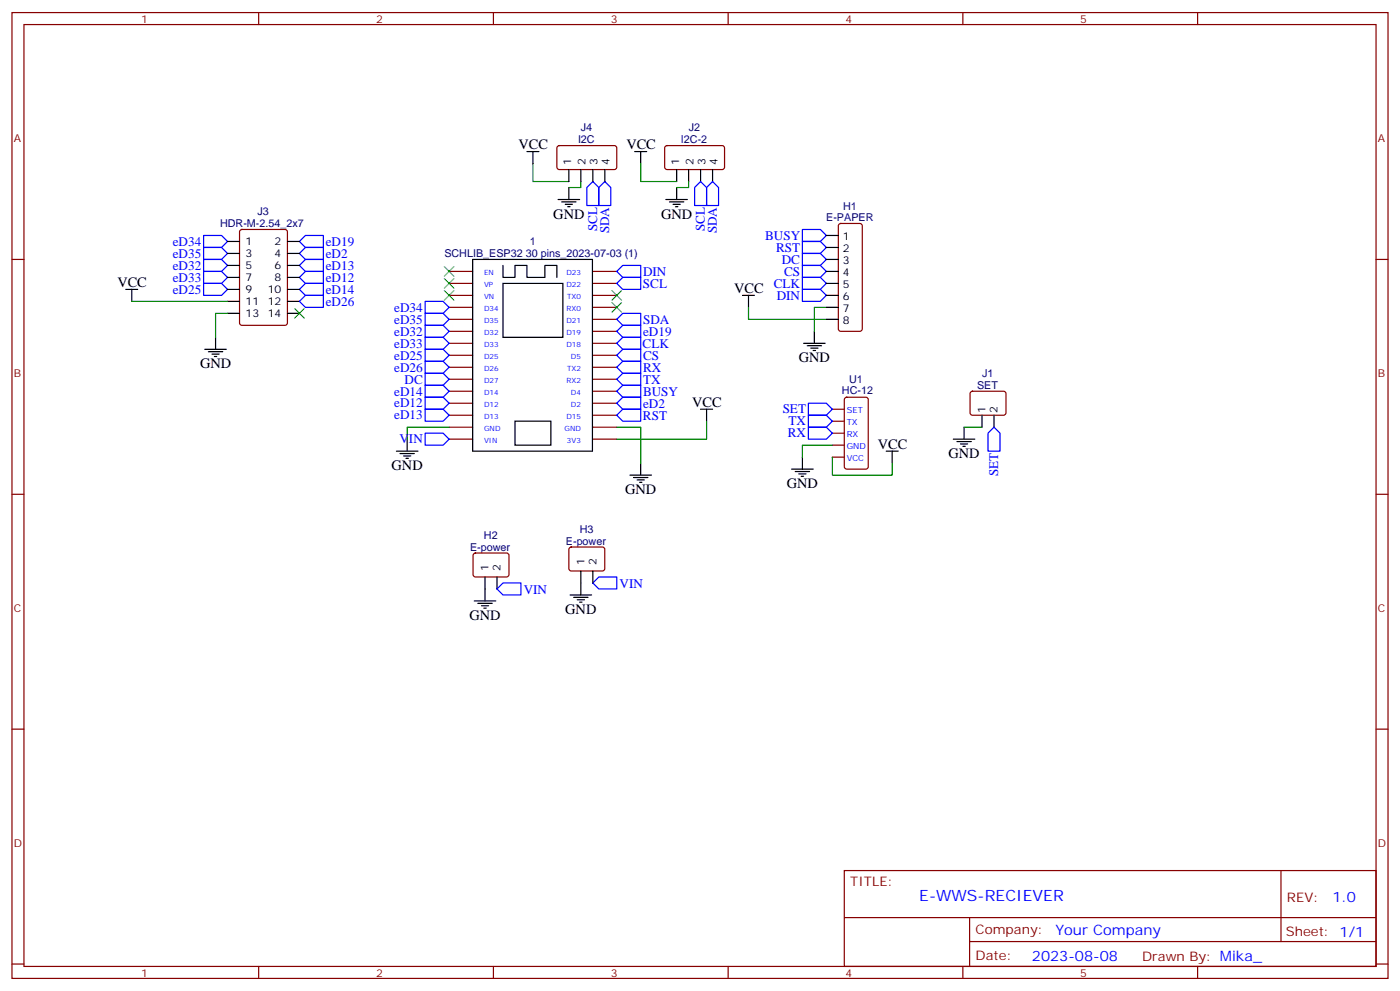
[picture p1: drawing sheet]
<svg xmlns="http://www.w3.org/2000/svg" width="412mm" height="292mm" viewBox="0 0 412 292" stroke-linecap="round" stroke-linejoin="round" font-family="sans-serif">
<g fill="none" stroke="#870000" stroke-width=".35">
<path d="M3.5 3.7h405.4v284.3h-405.4zM7.1 7.2h398.2v277.3h-398.2zM76.2 3.7v3.5M145.3 3.7v3.5M214.5 3.7v3.5M283.6 3.7v3.5M352.8 3.7v3.5M164.3 43.1l.4-.2h16.5l.5 .7-.1 5.9-.6 .4h-16.5l-.5-.7v-5.6zM196 43.1l.5-.2h16.5l.4 .7v5.9l-.7 .4h-16.5l-.4-.7v-5.6zM3.5 76.4h3.6M70.8 67.8l.5-.2h12.7l.6 .4 .1 27.1-.5 .6-12.9 .1-.7-.5v-27zM132.3 79.9h6.9"/>
<path d="M174.7 79.9h7M247.2 66l.4-.2h5.7l.5 .2 .2 .5v30.3l-.2 .5-.5 .2h-5.7l-.4-.2-.3-.5v-30.3zM405.3 76.4h3.6M132.3 83.4h6.9M132.3 87h6.9M132.3 90.5h6.9M132.3 94h6.9M132.3 97.5h6.9M174.7 83.4h7M174.7 87h7M174.7 90.5h7M174.7 94h7"/>
<path d="M174.7 97.5h7M132.3 101.1h6.9M132.3 104.6h6.9M132.3 108.1h6.9M132.3 111.7h6.9M132.3 115.2h6.9M132.3 118.7h6.9M174.7 101.1h7M174.7 104.6h7M174.7 108.1h7M174.7 111.7h7M174.7 115.2h7"/>
<path d="M174.7 118.7h7M248.9 117.2l.5-.3h5.7l.6 .5 .1 20-.5 .7h-5.9l-.6-.4-.1-20zM286 115.4l.5-.2h9.4l.4 .7v5.9l-.7 .4h-9.4l-.4-.7v-5.6zM132.3 122.2h6.9M132.3 125.8h6.9M132.3 129.3h6.9M174.7 122.2h7M174.7 125.8h7M174.7 129.3h7M245.2 134.6h3.5M245.2 131.1h3.5M245.2 127.5h3.5"/>
<path d="M245.2 124h3.5M245.2 120.5h3.5M3.5 145.5h3.6M405.3 145.5h3.6M139.6 163l.5-.2 9.4 .1 .4 .6v5.9l-.7 .5-9.4-.1-.5-.6v-5.7zM167.8 161.2l.5-.2 9.4 .1 .5 .6-.1 6-.7 .4-9.4-.1-.4-.6v-5.7zM3.5 214.7h3.6M405.3 214.7h3.6M248.7 256.3h156.6v28.2h-156.6zM377.3 256.3v20.9M248.7 270.1h156.5M285.6 277.2h119.6"/>
<path d="M285.6 270.1v14.2M3.5 283.8h3.6M76.2 284.5v3.5M145.3 284.5v3.5M214.5 284.5v3.5M283.6 284.5v3.5M352.8 284.5v3.5M405.3 283.8h3.6"/>
</g>
<g fill="none" stroke="#000" stroke-width=".35">
<path d="M155.2 44.6h3.5M157 44.6v3.6M164.4 58.7h6.3M165.5 59.4h4.2M167.6 49.9v3.5M167.6 55.2v3.5M171.1 49.9v3.5M174.6 49.9v3.5M178.2 49.9v3.5M187 44.6h3.5M188.7 44.6v3.6M196.1 58.7h6.4"/>
<path d="M197.2 59.4h4.2M199.3 49.9v3.5M199.3 55.2v3.5M202.8 49.9v3.5M206.4 49.9v3.5M209.9 49.9v3.5M67 71.1h3.6M67 74.6h3.6M67 78.1h3.6M84.7 71.1h3.5M84.7 74.6h3.5M84.7 78.1h3.5"/>
<path d="M139.2 76.4h35.3v56.4h-35.3zM148.2 78.1v3.6h3.5v-3.6h3.5v3.6h5.3v-3.6h3.5v3.6M166.5 60.1h2.1M167.2 60.9h.7M198.3 60.1h2.1M199 60.9h.7M243.4 76.4h3.5M243.4 69.3h3.5M243.4 72.8h3.5M243.4 79.9h3.5M37 85.2h3.6M38.8 85.2v3.5"/>
<path d="M63.5 99.3v3.5M67 81.7h3.6M67 85.2h3.6M67 88.7h3.6M67 92.3h3.6M84.7 81.7h3.5M84.7 85.2h3.5M84.7 88.7h3.5M84.7 92.3h3.5M148.2 83.4h17.6v15.9h-17.6zM218.7 87h3.5M220.5 87v3.5"/>
<path d="M239.9 97.5v3.6M243.4 87h3.5M243.4 83.4h3.5M243.4 90.5h3.5M243.4 94h3.5M60.3 102.8h6.4M61.4 103.5h4.2M62.4 104.2h2.2M63.1 105h.8M236.7 101.1h6.4M237.8 101.8h4.2M238.8 102.5h2.1"/>
<path d="M239.5 103.2h.7M116.8 132.8h6.3M117.8 133.5h4.3M118.9 134.2h2.1M119.6 134.9h.7M119.9 129.3v3.5M151.7 124h10.6v7.1h-10.6zM185.6 139.9h6.3M188.7 136.3v3.6M206.4 120.5h3.5M208.1 120.5v3.5M233.2 138.1h6.3"/>
<path d="M234.2 138.8h4.3M235.3 139.5h2.1M236.4 134.6v3.5M261.1 132.8h3.5M262.8 132.8v3.5M280.8 129.3h6.4M281.9 130h4.2M282.9 130.7h2.1M283.6 131.4h.7M284 125.8v3.5M289.3 122.2v3.6M292.8 122.2v3.6"/>
<path d="M186.6 140.6h4.3M187.7 141.3h2.1M188.4 142h.7M236 140.2h.7M139.7 176.9h6.3M140.8 177.6h4.2M141.8 178.3h2.1M142.5 179h.7M142.9 169.9v7M146.4 169.9v3.5M167.9 175.2h6.4M169 175.9h4.2"/>
<path d="M170 176.6h2.2M170.7 177.3h.7M171.1 168.1v7.1M174.6 168.1v3.5"/>
</g>
<g fill="none" stroke="#008700" stroke-width=".35">
<path d="M157 48.2v5.2h10.6M171.1 53.4v1.8h-3.5M188.7 48.2v5.2h10.6M202.8 53.4v1.8h-3.5M38.8 88.7h28.2M67 92.3h-3.5v7M220.5 90.5v3.5h22.9M243.4 90.5h-3.5v7M132.3 125.8h-12.4v3.5M181.7 125.8h7v10.5M208.1 124v5.3h-26.4M245.2 131.1h-8.8v3.5"/>
<path d="M245.2 134.6v5.3h17.6v-3.6M284 125.8h5.3"/>
</g>
<g fill="none" stroke="#00f" stroke-width=".35">
<path d="M174.6 53.4l1.8 1.8v5.3h-3.5v-5.3zM178.2 53.4l1.7 1.8v5.3h-3.5v-5.3zM206.4 53.4l1.7 1.8v5.3h-3.5v-5.3zM209.9 53.4l1.8 1.8v5.3h-3.6v-5.3zM60 79.9h5.3l1.7 1.8-1.7 1.7h-5.3zM60 76.4h5.3l1.7 1.7-1.7 1.8h-5.3zM60 72.8h5.3l1.7 1.8-1.7 1.8h-5.3zM60 69.3h5.3l1.7 1.8-1.7 1.7h-5.3zM88.2 74.6l1.8-1.8h5.2v3.6h-5.2zM88.2 78.1l1.8-1.7h5.2v3.5h-5.2zM90 69.3h5.2v3.5h-5.2l-1.8-1.7zM181.7 79.9l1.7-1.8h5.3v3.6h-5.3z"/>
<path d="M236.4 67.6h5.3l1.7 1.7-1.7 1.8h-5.3zM236.4 71.1h5.3l1.7 1.7-1.7 1.8h-5.3zM236.4 74.6h5.3l1.7 1.8-1.7 1.7h-5.3zM236.4 78.1h5.3l1.7 1.8-1.7 1.8h-5.3zM60 83.4h5.3l1.7 1.8-1.7 1.8h-5.3zM88.2 85.2l1.8-1.8h5.2v3.6h-5.2zM88.2 81.7l1.8-1.8h5.2v3.5h-5.2zM88.2 88.7l1.8-1.7h5.2v3.5h-5.2zM125.2 88.7h5.3l1.8 1.8-1.8 1.8h-5.3zM125.2 92.3h5.3l1.8 1.7-1.8 1.8h-5.3zM125.2 95.8h5.3l1.8 1.7-1.8 1.8h-5.3zM125.2 99.3h5.3l1.8 1.8-1.8 1.7h-5.3z"/>
<path d="M181.7 83.4l1.7-1.7h5.3v3.5h-5.3zM181.7 94l1.7-1.7h5.3v3.5h-5.3zM181.7 97.5l1.7-1.7h5.3v3.5h-5.3zM236.4 81.7h5.3l1.7 1.7-1.7 1.8h-5.3zM236.4 85.2h5.3l1.7 1.8-1.7 1.7h-5.3zM125.2 109.9h5.3l1.8 1.8-1.8 1.7h-5.3zM125.2 102.8h5.3l1.8 1.8-1.8 1.8h-5.3zM125.2 106.4h5.3l1.8 1.7-1.8 1.8h-5.3zM125.2 113.4h5.3l1.8 1.8-1.8 1.7h-5.3zM125.2 116.9h5.3l1.8 1.8-1.8 1.8h-5.3zM181.7 115.2l1.7-1.8h5.3v3.5h-5.3zM181.7 101.1l1.7-1.8h5.3v3.5h-5.3z"/>
<path d="M181.7 111.7l1.7-1.8h5.3v3.5h-5.3zM181.7 108.1l1.7-1.7h5.3v3.5h-5.3zM181.7 118.7l1.7-1.8h5.3v3.6h-5.3zM183.4 102.8h5.3v3.6h-5.3l-1.7-1.8zM238.1 118.7h5.3l1.8 1.8-1.8 1.7h-5.3zM125.2 120.5h5.3l1.8 1.7-1.8 1.8h-5.3zM125.2 127.5h5.3l1.8 1.8-1.8 1.8h-5.3zM183.4 120.5h5.3v3.5h-5.3l-1.7-1.8zM238.1 125.8h5.3l1.8 1.7-1.8 1.8h-5.3zM238.1 122.2h5.3l1.8 1.8-1.8 1.8h-5.3zM292.8 125.8l1.8 1.7v5.3h-3.6v-5.3zM148.2 171.6h5.3v3.6h-5.3l-1.8-1.8z"/>
<path d="M174.6 171.6l1.8-1.7h5.3v3.5h-5.3z"/>
</g>
<path d="M130.9 78.5l2.8 2.8M133.7 78.5l-2.8 2.8M86.8 90.8l2.8 2.9M89.6 90.8l-2.8 2.9M130.9 85.5l2.8 2.9M130.9 82l2.8 2.8M133.7 85.5l-2.8 2.9M133.7 82l-2.8 2.8M180.3 85.5l2.8 2.9M180.3 89.1l2.8 2.8M183.1 85.5l-2.8 2.9M183.1 89.1l-2.8 2.8" fill="none" stroke="#3c3" stroke-width=".35"/>
<text font-size="4.6" fill="#00f" x="270.8" y="265.3">E-WWS-RECIEVER</text>
<g font-size="4.2">
<text x="152.8" y="43.9">VCC</text>
<text x="184.5" y="43.9">VCC</text>
<text x="163" y="64.4">GND</text>
<text x="194.7" y="64.4">GND</text>
<text x="34.6" y="84.5">VCC</text>
<text x="216.3" y="86.3">VCC</text>
<text x="235.3" y="106.7">GND</text>
<text x="58.9" y="108.5">GND</text>
<text x="203.9" y="119.8">VCC</text>
<text x="258.6" y="132.1">VCC</text>
<text x="279.4" y="134.9">GND</text>
<text x="115.4" y="138.5">GND</text>
<text x="231.8" y="143.8">GND</text>
<text x="184.1" y="145.5">GND</text>
<text x="138.3" y="182.6">GND</text>
<text x="166.5" y="180.8">GND</text>
</g>
<g font-size="4.2" fill="#00f">
<text x="392.5" y="265.6">1.0</text>
<text x="310.9" y="275.1">Your Company</text>
<text x="304" y="282.9">2023-08-08</text>
</g>
<g font-size="3.9" fill="#00f">
<text x="175.9" y="68.1" transform="rotate(-90 175.9 68.1)">SCL</text>
<text x="179.4" y="68.7" transform="rotate(-90 179.4 68.7)">SDA</text>
<text x="207.6" y="68.1" transform="rotate(-90 207.6 68.1)">SCL</text>
<text x="211.2" y="68.7" transform="rotate(-90 211.2 68.7)">SDA</text>
<text x="225.4" y="70.6">BUSY</text>
<text x="50.9" y="75.9">eD35</text>
<text x="50.9" y="72.3">eD34</text>
<text x="96" y="76">eD2</text>
<text x="96" y="72.4">eD19</text>
<text x="228.6" y="74.1">RST</text>
<text x="230.3" y="77.6">DC</text>
<text x="50.9" y="82.9">eD33</text>
<text x="50.9" y="79.4">eD32</text>
<text x="96" y="83">eD12</text>
<text x="96" y="79.5">eD13</text>
<text x="189.4" y="81.3">DIN</text>
<text x="231" y="81.2">CS</text>
<text x="50.9" y="86.4">eD25</text>
<text x="96" y="86.6">eD14</text>
<text x="189.4" y="84.8">SCL</text>
<text x="227.9" y="84.7">CLK</text>
<text x="228.8" y="88.2">DIN</text>
<text x="96" y="90.1">eD26</text>
<text x="116.1" y="91.7">eD34</text>
<text x="116.1" y="95.3">eD35</text>
<text x="189.4" y="95.4">SDA</text>
<text x="116.1" y="98.8">eD32</text>
<text x="189.4" y="98.9">eD19</text>
<text x="116.1" y="102.3">eD33</text>
<text x="116.1" y="105.9">eD25</text>
<text x="189.3" y="102.4">CLK</text>
<text x="189.4" y="106">CS</text>
<text x="116.1" y="109.4">eD26</text>
<text x="119.2" y="112.9">DC</text>
<text x="189.4" y="113">TX</text>
<text x="189.4" y="109.5">RX</text>
<text x="116.1" y="116.4">eD14</text>
<text x="116.1" y="120">eD12</text>
<text x="189.4" y="116.5">BUSY</text>
<text x="116.1" y="123.5">eD13</text>
<text x="189.4" y="123.6">RST</text>
<text x="189.4" y="120.1">eD2</text>
<text x="230.6" y="121.7">SET</text>
<text x="232.3" y="125.3">TX</text>
<text x="117.7" y="130.5">VIN</text>
<text x="232.1" y="128.8">RX</text>
<text x="294" y="140.2" transform="rotate(-90 294 140.2)">SET</text>
<text x="182.5" y="173">VIN</text>
<text x="154.3" y="174.7">VIN</text>
</g>
<g font-size="3.9" fill="#800">
<text x="250.5" y="260.9">TITLE:</text>
<text x="379.1" y="265.6">REV:</text>
<text x="287.4" y="275.1">Company:</text>
<text x="378.7" y="275.7">Sheet: 1/1</text>
<text x="287.4" y="282.8">Date:</text>
<text x="336.4" y="282.8">Drawn By: Mika_</text>
</g>
<g font-size="3.2" fill="#800">
<text x="41.6" y="6.7">1</text>
<text x="110.8" y="6.7">2</text>
<text x="179.9" y="6.7">3</text>
<text x="249.1" y="6.7">4</text>
<text x="318.2" y="6.7">5</text>
<text x="4.1" y="41.8">A</text>
<text x="405.9" y="41.8">A</text>
<text x="4.1" y="110.9">B</text>
<text x="405.9" y="110.9">B</text>
<text x="4.1" y="180.1">C</text>
<text x="405.9" y="180.1">C</text>
<text x="4.1" y="249.2">D</text>
<text x="405.9" y="249.2">D</text>
<text x="41.6" y="287.5">1</text>
<text x="110.8" y="287.5">2</text>
<text x="179.9" y="287.5">3</text>
<text x="249.1" y="287.5">4</text>
<text x="318.2" y="287.5">5</text>
</g>
<g font-size="3.2" fill="#000080">
<text x="171.1" y="38.6">J4</text>
<text x="202.9" y="38.6">J2</text>
<text x="170.3" y="42.2">I2C</text>
<text x="200.6" y="42.2">I2C-2</text>
<text x="75.9" y="63.4">J3</text>
<text x="243.4" y="65.2">E-PAPER</text>
<text x="248.4" y="61.7">H1</text>
<text x="64.8" y="66.9">HDR-M-2.54_2x7</text>
<text x="130.9" y="75.7">SCHLIB_ESP32 30 pins_2023-07-03 (1)</text>
<text x="156.1" y="72.1">1</text>
<text x="250.1" y="112.8">U1</text>
<text x="289.3" y="111.1">J1</text>
<text x="248" y="115.9">HC-12</text>
<text x="287.8" y="114.6">SET</text>
<text x="142.5" y="158.6">H2</text>
<text x="166.7" y="160.5">E-power</text>
<text x="170.8" y="156.9">H3</text>
<text x="138.5" y="162.2">E-power</text>
</g>
<g font-size="3.2">
<text x="168.3" y="48.6" transform="rotate(-90 168.3 48.6)">1</text>
<text x="172.5" y="48.6" transform="rotate(-90 172.5 48.6)">2</text>
<text x="176" y="48.6" transform="rotate(-90 176 48.6)">3</text>
<text x="179.6" y="48.6" transform="rotate(-90 179.6 48.6)">4</text>
<text x="200" y="48.6" transform="rotate(-90 200 48.6)">1</text>
<text x="204.3" y="48.6" transform="rotate(-90 204.3 48.6)">2</text>
<text x="207.8" y="48.6" transform="rotate(-90 207.8 48.6)">3</text>
<text x="211.3" y="48.6" transform="rotate(-90 211.3 48.6)">4</text>
<text x="248.2" y="70.7">1</text>
<text x="72.3" y="72.1">1</text>
<text x="72.3" y="75.7">3</text>
<text x="80.9" y="72.1">2</text>
<text x="80.9" y="75.7">4</text>
<text x="248.2" y="74.3">2</text>
<text x="248.2" y="77.8">3</text>
<text x="72.3" y="79.2">5</text>
<text x="72.3" y="82.7">7</text>
<text x="80.9" y="79.2">6</text>
<text x="80.9" y="82.7">8</text>
<text x="248.2" y="81.3">4</text>
<text x="72.3" y="86.3">9</text>
<text x="72.3" y="89.8">11</text>
<text x="78.9" y="86.3">10</text>
<text x="78.9" y="89.8">12</text>
<text x="248.2" y="84.8">5</text>
<text x="248.2" y="88.4">6</text>
<text x="72.3" y="93.3">13</text>
<text x="78.9" y="93.3">14</text>
<text x="248.2" y="91.9">7</text>
<text x="248.2" y="95.4">8</text>
<text x="290.3" y="121.5" transform="rotate(-90 290.3 121.5)">1</text>
<text x="293.9" y="121.5" transform="rotate(-90 293.9 121.5)">2</text>
<text x="172.2" y="166.3" transform="rotate(-90 172.2 166.3)">1</text>
<text x="175.7" y="166.3" transform="rotate(-90 175.7 166.3)">2</text>
<text x="143.9" y="168.1" transform="rotate(-90 143.9 168.1)">1</text>
<text x="147.5" y="168.1" transform="rotate(-90 147.5 168.1)">2</text>
</g>
<g font-size="2.5" fill="#00f">
<text x="249.4" y="125.1">TX</text>
<text x="249.4" y="121.5">SET</text>
<text x="249.4" y="128.6">RX</text>
<text x="249.4" y="135.6">VCC</text>
<text x="249.4" y="132.1">GND</text>
</g>
<g font-size="2.1" fill="#00f">
<text x="142.6" y="80.9">EN</text>
<text x="166.8" y="80.9">D23</text>
<text x="142.6" y="84.5">VP</text>
<text x="142.6" y="88">VN</text>
<text x="166.8" y="84.5">D22</text>
<text x="167.1" y="88">TX0</text>
<text x="142.6" y="91.5">D34</text>
<text x="142.6" y="95.1">D35</text>
<text x="166.8" y="95.1">D21</text>
<text x="166.9" y="91.5">RX0</text>
<text x="142.6" y="98.6">D32</text>
<text x="166.8" y="98.6">D19</text>
<text x="142.6" y="102.1">D33</text>
<text x="142.6" y="105.6">D25</text>
<text x="166.8" y="102.1">D18</text>
<text x="168.2" y="105.6">D5</text>
<text x="142.6" y="109.2">D26</text>
<text x="142.6" y="112.7">D27</text>
<text x="166.9" y="112.7">RX2</text>
<text x="167.1" y="109.2">TX2</text>
<text x="142.6" y="116.2">D14</text>
<text x="142.6" y="119.8">D12</text>
<text x="168.2" y="116.2">D4</text>
<text x="168.2" y="119.8">D2</text>
<text x="142.6" y="123.3">D13</text>
<text x="166.8" y="123.3">D15</text>
<text x="142.6" y="126.8">GND</text>
<text x="142.6" y="130.3">VIN</text>
<text x="166.3" y="126.8">GND</text>
<text x="167" y="130.3">3V3</text>
</g>
</svg>
